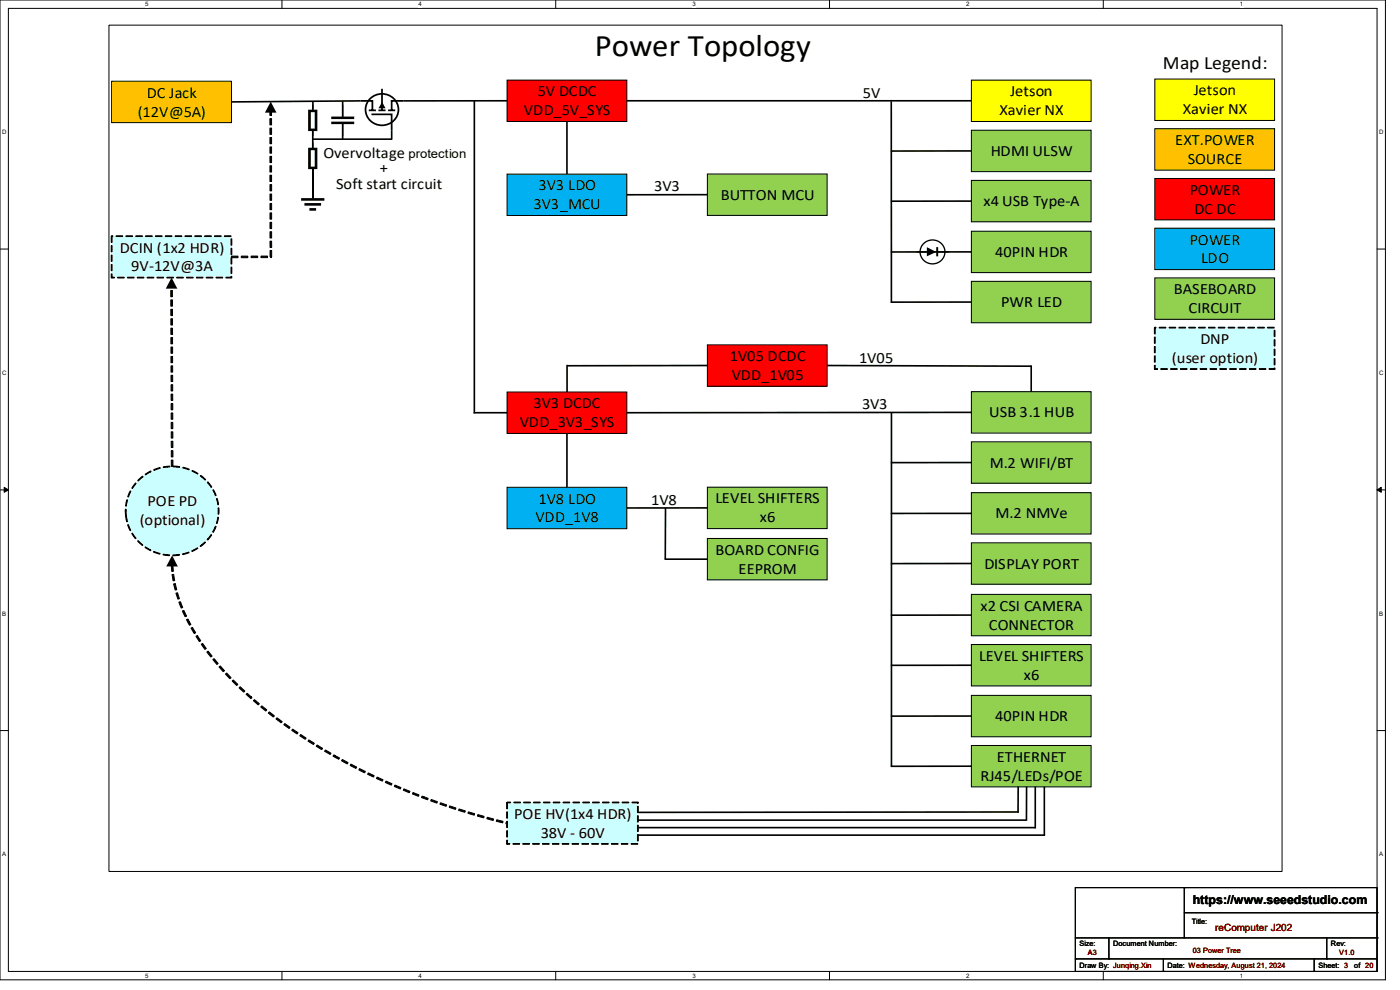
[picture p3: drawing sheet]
<svg xmlns="http://www.w3.org/2000/svg" width="297mm" height="210mm" viewBox="0 0 297 210" stroke-linecap="round" stroke-linejoin="round" font-family="sans-serif">
<path d="M0 0h293.9v207.9h-293.9zM1.8 1.8h290.3v204.3h-290.3z" fill="none" stroke="#000" stroke-width=".21"/>
<g fill="#fff">
<path d="M30.8 .2h.7v1.4h-.7z"/>
<path d="M30.8 206.2h.7v1.4h-.7z"/>
</g>
<path d="M59.8 0v1.8M59.8 206.1v1.8" fill="none" stroke="#000" stroke-width=".21"/>
<g fill="#fff">
<path d="M88.8 .2h.7v1.4h-.7z"/>
<path d="M88.8 206.2h.7v1.4h-.7z"/>
</g>
<path d="M117.9 0v1.8M117.9 206.1v1.8" fill="none" stroke="#000" stroke-width=".21"/>
<g fill="#fff">
<path d="M146.9 .2h.7v1.4h-.7z"/>
<path d="M146.9 206.2h.7v1.4h-.7z"/>
</g>
<path d="M176 0v1.8M176 206.1v1.8" fill="none" stroke="#000" stroke-width=".21"/>
<g fill="#fff">
<path d="M205 .2h.7v1.4h-.7z"/>
<path d="M205 206.2h.7v1.4h-.7z"/>
</g>
<path d="M234.1 0v1.8M234.1 206.1v1.8" fill="none" stroke="#000" stroke-width=".21"/>
<g fill="#fff">
<path d="M263.1 .2h.6v1.4h-.6z"/>
<path d="M263.1 206.2h.6v1.4h-.6z"/>
<path d="M.5 27.3h.9v1.4h-.9z"/>
<path d="M292.6 27.3h.9v1.4h-.9z"/>
<path d="M.5 78.4h.9v1.4h-.9z"/>
<path d="M292.6 78.4h.9v1.4h-.9z"/>
</g>
<path d="M0 52.8h1.8M292.1 52.8h1.8" fill="none" stroke="#000" stroke-width=".21"/>
<g fill="#fff">
<path d="M.5 129.5h.8v1.4h-.8z"/>
<path d="M292.6 129.5h.8v1.4h-.8z"/>
</g>
<path d="M0 103.9h1.8M292.1 103.9h1.8" fill="none" stroke="#000" stroke-width=".21"/>
<path d="M.9 103.4l.9 .5-.9 .5zM292.1 103.9l.9-.5v1z" fill="#000" stroke="#000" stroke-width=".21"/>
<g fill="#fff">
<path d="M.5 180.5h.8v1.4h-.8z"/>
<path d="M292.6 180.5h.8v1.4h-.8z"/>
</g>
<path d="M0 155h1.8M292.1 155h1.8" fill="none" stroke="#000" stroke-width=".21"/>
<path d="M23.2 5.4h248.8v179.5h-248.8z" fill="#fff"/>
<path d="M23.1 5.3h248.9v179.6h-248.9z" fill="none" stroke="#000" stroke-width=".21"/>
<path d="M206.1 17h25.4v8.8h-25.4z" fill-rule="evenodd" fill="#ff0"/>
<path d="M206.1 17h25.4v8.8h-25.4z" fill="none" stroke="#000" stroke-width=".21"/>
<path d="M150.1 36.9h25.4v8.8h-25.4z" fill-rule="evenodd" fill="#92d050"/>
<path d="M150.1 36.9h25.4v8.8h-25.4z" fill="none" stroke="#000" stroke-width=".21"/>
<path d="M150.1 114.2h25.4v8.8h-25.4z" fill-rule="evenodd" fill="#92d050"/>
<path d="M150.1 114.2h25.4v8.8h-25.4z" fill="none" stroke="#000" stroke-width=".21"/>
<path d="M150.1 103.3h25.4v8.8h-25.4z" fill-rule="evenodd" fill="#92d050"/>
<path d="M150.1 103.3h25.4v8.8h-25.4z" fill="none" stroke="#000" stroke-width=".21"/>
<path d="M107.6 83.2h25.4v8.7h-25.4z" fill-rule="evenodd" fill="#f00"/>
<path d="M107.6 83.2h25.4v8.7h-25.4z" fill="none" stroke="#000" stroke-width=".21"/>
<path d="M107.6 17h25.4v8.8h-25.4z" fill-rule="evenodd" fill="#f00"/>
<path d="M107.6 17h25.4v8.8h-25.4z" fill="none" stroke="#000" stroke-width=".21"/>
<path d="M150.1 73.2h25.4v8.7h-25.4z" fill-rule="evenodd" fill="#f00"/>
<path d="M150.1 73.2h25.4v8.7h-25.4z" fill="none" stroke="#000" stroke-width=".21"/>
<path d="M206.1 83.1h25.4v8.8h-25.4z" fill-rule="evenodd" fill="#92d050"/>
<path d="M206.1 83.1h25.4v8.8h-25.4z" fill="none" stroke="#000" stroke-width=".21"/>
<path d="M206.1 93.7h25.4v8.8h-25.4z" fill-rule="evenodd" fill="#92d050"/>
<path d="M206.1 93.7h25.4v8.8h-25.4z" fill="none" stroke="#000" stroke-width=".21"/>
<path d="M206.1 104.5h25.4v8.8h-25.4z" fill-rule="evenodd" fill="#92d050"/>
<path d="M206.1 104.5h25.4v8.8h-25.4z" fill="none" stroke="#000" stroke-width=".21"/>
<path d="M206.1 115.2h25.4v8.7h-25.4z" fill-rule="evenodd" fill="#92d050"/>
<path d="M206.1 115.2h25.4v8.7h-25.4z" fill="none" stroke="#000" stroke-width=".21"/>
<path d="M206.1 126.1h25.4v8.8h-25.4z" fill-rule="evenodd" fill="#92d050"/>
<path d="M206.1 126.1h25.4v8.8h-25.4z" fill="none" stroke="#000" stroke-width=".21"/>
<path d="M206.1 136.7h25.4v8.8h-25.4z" fill-rule="evenodd" fill="#92d050"/>
<path d="M206.1 136.7h25.4v8.8h-25.4z" fill="none" stroke="#000" stroke-width=".21"/>
<path d="M206.1 147.5h25.4v8.8h-25.4z" fill-rule="evenodd" fill="#92d050"/>
<path d="M206.1 147.5h25.4v8.8h-25.4z" fill="none" stroke="#000" stroke-width=".21"/>
<path d="M206.1 158.1h25.4v8.8h-25.4z" fill-rule="evenodd" fill="#92d050"/>
<path d="M206.1 158.1h25.4v8.8h-25.4z" fill="none" stroke="#000" stroke-width=".21"/>
<path d="M206.1 27.6h25.4v8.8h-25.4z" fill-rule="evenodd" fill="#92d050"/>
<path d="M206.1 27.6h25.4v8.8h-25.4z" fill="none" stroke="#000" stroke-width=".21"/>
<path d="M206.1 38.3h25.4v8.8h-25.4z" fill-rule="evenodd" fill="#92d050"/>
<path d="M206.1 38.3h25.4v8.8h-25.4z" fill="none" stroke="#000" stroke-width=".21"/>
<path d="M206.1 49.1h25.4v8.7h-25.4z" fill-rule="evenodd" fill="#92d050"/>
<path d="M206.1 49.1h25.4v8.7h-25.4z" fill="none" stroke="#000" stroke-width=".21"/>
<path d="M206.1 59.7h25.4v8.8h-25.4z" fill-rule="evenodd" fill="#92d050"/>
<path d="M206.1 59.7h25.4v8.8h-25.4z" fill="none" stroke="#000" stroke-width=".21"/>
<path d="M107.6 36.9h25.4v8.8h-25.4z" fill-rule="evenodd" fill="#00b0f0"/>
<path d="M107.6 36.9h25.4v8.8h-25.4z" fill="none" stroke="#000" stroke-width=".21"/>
<path d="M107.6 103.4h25.4v8.8h-25.4z" fill-rule="evenodd" fill="#00b0f0"/>
<path d="M107.6 103.4h25.4v8.8h-25.4z" fill="none" stroke="#000" stroke-width=".21"/>
<path d="M107.6 170.2h27.7v8.8h-27.7z" fill-rule="evenodd" fill="#cbffff"/>
<path d="M107.5 170.2h.2v1.4h-.2zM107.5 172.2h.2v1.4h-.2zM107.5 174.2h.2v1.4h-.2zM107.5 176.2h.2v1.4h-.2zM107.5 178.2h.2v.8l-.1-.1h.5v.2h-.6zM108.8 178.9h1.4v.2h-1.4zM110.9 178.9h1.4v.2h-1.4zM113 178.9h1.4v.2h-1.4zM115.1 178.9h1.4v.2h-1.4zM117.2 178.9h1.4v.2h-1.4zM119.3 178.9h1.4v.2h-1.4zM121.4 178.9h1.4v.2h-1.4zM123.5 178.9h1.3v.2h-1.3zM125.5 178.9h1.4v.2h-1.4zM127.6 178.9h1.4v.2h-1.4zM129.7 178.9h1.4v.2h-1.4zM131.8 178.9h1.4v.2h-1.4zM133.9 178.9h1.4v.2h-1.4zM135.2 177.1h.2v1.3h-.2zM135.2 175.1h.2v1.3h-.2zM135.2 173.1h.2v1.3h-.2zM135.2 171.1h.2v1.3h-.2zM134.1 170.1h1.3v.3h-.2v-.2l.1 .1h-1.2zM132 170.1h1.4v.2h-1.4zM129.9 170.1h1.4v.2h-1.4zM127.8 170.1h1.4v.2h-1.4zM125.7 170.1h1.4v.2h-1.4zM123.6 170.1h1.4v.2h-1.4zM121.6 170.1h1.3v.2h-1.3zM119.5 170.1h1.4v.2h-1.4zM117.4 170.1h1.4v.2h-1.4zM115.3 170.1h1.4v.2h-1.4zM113.2 170.1h1.4v.2h-1.4zM111.1 170.1h1.4v.2h-1.4zM109 170.1h1.4v.2h-1.4zM107.6 170.1h.7v.2h-.7z" fill="#000" stroke="#000" stroke-width=".21"/>
<path d="M23.7 50.1h25.4v8.8h-25.4z" fill-rule="evenodd" fill="#cbffff"/>
<path d="M23.6 50.1h.2v1.3h-.2zM23.6 52.1h.2v1.3h-.2zM23.6 54.1h.2v1.3h-.2zM23.6 56.1h.2v1.3h-.2zM23.6 58.1h.2v.8l-.1-.1h.6v.2h-.7zM25 58.8h1.3v.2h-1.3zM27 58.8h1.4v.2h-1.4zM29.1 58.8h1.4v.2h-1.4zM31.2 58.8h1.4v.2h-1.4zM33.3 58.8h1.4v.2h-1.4zM35.4 58.8h1.4v.2h-1.4zM37.5 58.8h1.4v.2h-1.4zM39.6 58.8h1.4v.2h-1.4zM41.7 58.8h1.4v.2h-1.4zM43.8 58.8h1.3v.2h-1.3zM45.8 58.8h1.4v.2h-1.4zM47.9 58.8h1.2l-.1 .1v-.2h.2v.3h-1.3zM49 56.7h.2v1.3h-.2zM49 54.7h.2v1.3h-.2zM49 52.7h.2v1.3h-.2zM49 50.7h.2v1.3h-.2zM47.6 50h1.4v.2h-1.4zM45.5 50h1.4v.2h-1.4zM43.4 50h1.4v.2h-1.4zM41.3 50h1.4v.2h-1.4zM39.3 50h1.3v.2h-1.3zM37.2 50h1.4v.2h-1.4zM35.1 50h1.4v.2h-1.4zM33 50h1.4v.2h-1.4zM30.9 50h1.4v.2h-1.4zM28.8 50h1.4v.2h-1.4zM26.7 50h1.4v.2h-1.4zM24.6 50h1.4v.2h-1.4zM23.7 50h.2v.2h-.2z" fill="#000" stroke="#000" stroke-width=".21"/>
<path d="M29.1 102.1a9.9 9.9 0 0 1 10.8-2.6 9.9 9.9 0 0 1 6.5 8.9 9.9 9.9 0 0 1-9.9 9.4 9.9 9.9 0 0 1-9.8-9.4 9.2 9.2 0 0 1 2.4-6.3z" fill-rule="evenodd" fill="#cbffff"/>
<path d="M26.6 108h.2v1.3l-.2 .1zM26.9 106l.2 .1-.3 1.3-.2-.1zM27.6 104.1l.2 .1-.5 1.2h-.2zM28.8 102.4l.1 .1-.8 1.1-.1-.1zM29.2 101.9l1-.9 .1 .1-1 .9zM30.8 100.6l1.2-.7 .1 .2-1.2 .6zM32.6 99.6l1.4-.4v.2l-1.3 .4zM34.6 99l1.4-.1v.1l-1.3 .2zM36.7 98.9l1.4 .1v.2l-1.4-.2zM38.8 99.1l1.4 .4-.1 .2-1.3-.4zM40.8 99.8l1.2 .6-.1 .2-1.2-.7zM42.6 100.8l1 .9-.1 .1-1-.8zM44 102.3h.2l.7 1-.1 .1zM45.1 104l.2-.1 .6 1.2-.2 .1zM45.9 105.8h.2l.3 1.3h-.2zM46.3 107.7h.1v1.4h-.1zM46.2 109.7h.2l-.3 1.4-.2-.1zM45.7 111.6l.2 .1-.6 1.2-.2-.1zM44.8 113.4l.1 .1-.8 1.1-.2-.1zM42.4 115.8l1.1-.8 .1 .1-1.1 .9zM40.7 116.9l1.2-.7 .1 .1-1.2 .7zM38.7 117.5l1.3-.4 .1 .2-1.3 .4zM36.7 117.7l1.4-.1v.2l-1.4 .1zM34.6 117.6l1.4 .1v.2l-1.4-.2zM32.6 117l1.4 .4-.1 .2-1.3-.5zM30.9 116l1.1 .7v.1l-1.2-.7zM29.2 114.8l.1-.1 1 .9-.1 .1zM27.9 113.2l.2-.1 .8 1.1-.2 .1zM27.1 111.3h.1l.6 1.2-.2 .1zM26.6 109.4h.2l.2 1.3h-.1z" fill="#000" stroke="#000" stroke-width=".21"/>
<path d="M23.7 17.2h25.4v8.8h-25.4z" fill-rule="evenodd" fill="#ffc000"/>
<path d="M23.7 17.2h25.4v8.8h-25.4z" fill="none" stroke="#000" stroke-width=".21"/>
<path d="M81 18.8v4.6M66.4 35.9v6.2M76.4 21.4h2.6v2M78.2 23.4h1.5M78.6 20.9a3.4 3.4 0 0 1 5 .1 3.4 3.4 0 0 1-.6 5 3.4 3.4 0 0 1-4.6-.5 3.4 3.4 0 0 1 .2-4.6zM78.8 24.3h4.3v3.3M80.3 23.4h1.5M82.3 23.4h1.5M85.6 21.4h-2.5v2" fill="none" stroke="#000" stroke-width=".37"/>
<g fill="#000">
<path d="M57.4 21.6l1.3 2.3h-2.5zM81.1 21.6l.7 1.4h-1.5zM36.4 58.9l1.2 2.3h-2.4zM36.5 117.8l1.2 2.4h-2.4z"/>
<path d="M65.4 23.3h1.9v4.5h-.5v-.5h-.9v-3.5h.9v4h-1.4z" fill-rule="evenodd"/>
<path d="M65.4 31.3h1.9v4.6h-.5v-.5h-.9v-3.5h.9v4h-1.4z" fill-rule="evenodd"/>
<path d="M70.3 24.7v.6h4.9v-.6zM70.3 25.8v.5h4.9v-.5z" fill-rule="evenodd"/>
<path d="M198.6 52.4h.4v2h-.4zM196.6 52.4v2l2-1z" fill-rule="evenodd"/>
</g>
<g fill="none" stroke="#000" stroke-width=".28">
<path d="M66.4 22.2v1.3M66.4 27.5v1.4M66.4 30.3v1.3M66.4 35.6v1.4M72.7 22.2v2.6M72.7 26.3v2.6M194.4 53.4h2.2M199 53.4h2.4"/>
<circle cx="197.8" cy="53.5" r="2.59"/>
</g>
<path d="M63.9 42.3h4.9M64.6 43.4h3.5M65.6 44.4h1.5" fill="none" stroke="#000" stroke-width=".55"/>
<g fill="none" stroke="#000" stroke-width=".35">
<path d="M66.2 29.5h17M66.4 27.8v3.6M66.4 21.5v1.8M72.7 21.5v3.3M72.7 26.3v3.3M76.4 21.4l-27.3 .2M83.1 27.6v2M100.6 21.4v66.3M107.6 21.4h-22M120.3 25.8v11.1M133 21.4h73.1M189.1 21.5v42.8"/>
<path d="M206.1 32h-17.1M150.1 41.3h-17.1M206.1 53.4l-17.1 .1M206.1 42.7h-17.1M120.3 77.4v5.8M150.1 77.5l-29.8 .1M175.5 77.5l43.3 .2M206.1 64.1h-17.1M218.8 77.5v5.6M100.5 87.6h7.1M120.3 91.9v11.5M189.1 87.5v75.2"/>
<path d="M206.1 98.1h-17.1M206.1 87.5l-73.1 .1M141 118.6h9.1M141.2 107.8l-.1 10.8M150.1 107.7l-17.1 .1M206.1 108.9h-17.1M206.1 119.5l-17.1 .1M206.1 130.5h-17.1M206.1 141.1h-17.1M206.1 151.9h-17.1M135.3 174h82.5M135.3 177.2h86.4"/>
<path d="M135.4 175.6h84.3M206.1 162.5l-17.1 .1M216 166.9v5.5M216.1 172.3h-80.8M217.8 166.9v7.2M219.6 166.9v8.8M221.6 166.9v10.3"/>
</g>
<g fill="#000" stroke="#000" stroke-width=".21">
<path d="M49.1 54.3h1.4v.4h-1.4zM51.2 54.3h1.4v.4h-1.4zM53.3 54.3h1.4v.4h-1.4zM55.4 54.3h1.4v.4h-1.4zM57.5 54.3l.1 .4z"/>
<path d="M57.3 53.2h.3v1.3h-.3zM57.3 51.2h.3v1.3h-.3zM57.3 49.2h.3v1.3h-.3zM57.3 47.2h.3v1.3h-.3zM57.3 45.2h.3v1.3h-.3zM57.3 43.2h.3v1.3h-.3zM57.3 41.2h.3v1.3h-.3zM57.3 39.2h.3v1.3h-.3zM57.3 37.2h.3v1.3h-.3zM57.3 35.2h.3v1.3h-.3zM57.3 33.2h.3v1.3h-.3zM57.3 31.2h.3v1.3h-.3zM57.3 29.2h.3v1.3h-.3zM57.3 27.2h.3v1.3h-.3zM57.3 25.2h.3v1.3h-.3zM57.3 23.6h.3v.9h-.3z"/>
<path d="M36.3 97.6h.4v1.3h-.4zM36.3 95.6h.4v1.3h-.4zM36.3 93.6h.4v1.3h-.4zM36.3 91.6h.4v1.3h-.4zM36.3 89.6h.4v1.3h-.4zM36.3 87.6h.4v1.3h-.4zM36.3 85.6h.4v1.3h-.4zM36.3 83.6h.3l.1 1.3h-.4zM36.3 81.6h.3v1.3h-.3zM36.3 79.6h.3v1.3h-.3zM36.3 77.6h.3v1.3h-.3zM36.3 75.6h.3v1.3h-.3zM36.3 73.6h.3v1.3h-.3zM36.3 71.6h.3v1.3h-.3zM36.2 69.6h.4v1.3h-.3zM36.2 67.6h.4v1.4h-.4zM36.2 65.6h.4v1.4h-.4zM36.2 63.6h.4v1.4h-.4zM36.2 61.6h.4v1.4h-.4zM36.2 60.9l.4 .1z"/>
<path d="M36.3 119.9h.4l.1 1.3h-.4zM36.5 121.9h.3l.3 1.3h-.4zM36.8 123.9l.4-.1 .3 1.3-.3 .1zM37.3 125.8l.4-.1 .4 1.3-.4 .1zM37.9 127.7l.4-.1 .5 1.3-.4 .1zM38.7 129.6l.3-.1 .6 1.2-.3 .1zM39.6 131.5l.3-.2 .6 1.2-.3 .1zM40.5 133.2l.3-.1 .7 1.1-.3 .2zM41.6 135l.3-.2 .7 1.1-.3 .2zM42.7 136.7l.3-.2 .8 1.1-.3 .2zM43.9 138.3l.3-.2 .8 1.1-.3 .2zM45.1 139.9l.3-.2 .9 1-.3 .3zM46.5 141.5l.2-.2 .9 1-.2 .2zM47.8 143l.3-.2 .9 1-.2 .2zM49.2 144.5l.3-.3 1 1-.3 .2zM50.7 145.9l.3-.2 .9 .9-.2 .2zM52.4 147.1l1.1 .9-.3 .2-1-.9zM54 148.4l1 .9-.2 .2-1-.8zM55.5 149.7l1.1 .9-.2 .2-1.1-.8zM57.1 151l1.1 .9-.2 .2-1.1-.8zM58.8 152.3l1.1 .8-.2 .2-1.1-.8zM60.4 153.5l1.1 .8-.2 .2-1.1-.8zM62.1 154.7l1.1 .7-.2 .3-1.1-.8zM63.8 155.8l1.1 .8-.1 .2-1.2-.7zM65.5 156.9l1.2 .8-.2 .2-1.2-.7zM67.3 158l1.1 .7-.1 .3-1.2-.7zM69 159.1l1.2 .7-.1 .3-1.2-.7zM70.8 160.1l1.2 .7-.1 .3-1.3-.7zM72.6 161.1l1.2 .7-.1 .3-1.2-.7zM74.4 162.1l1.3 .6-.2 .3-1.2-.6zM76.3 163l1.2 .7-.1 .3-1.3-.7zM78.1 164l1.3 .5-.2 .3-1.2-.5zM80 164.8l1.3 .6-.2 .3-1.2-.6zM81.9 165.7l1.3 .6-.2 .3-1.3-.6zM83.8 166.5l1.3 .6-.2 .3-1.2-.6zM85.7 167.3l1.3 .6-.2 .3-1.2-.6zM87.6 168.1l1.3 .5-.1 .3-1.3-.5zM89.5 168.9l1.3 .5-.1 .3-1.3-.5zM91.5 169.6l1.3 .5-.1 .3-1.3-.5zM93.4 170.3l1.4 .4-.2 .4-1.3-.5zM95.4 171l1.3 .4-.1 .3-1.3-.4zM97.4 171.6l1.3 .4-.1 .3-1.3-.4zM99.4 172.2l1.3 .4-.1 .3-1.3-.4zM101.4 172.8l1.3 .4-.1 .3-1.3-.4zM103.4 173.4l1.3 .3-.1 .4-1.3-.4zM105.4 173.9l1.3 .3-.1 .4-1.3-.4zM107.4 174.4l.2 .1-.1 .3-.2-.1z"/>
</g>
<path d="M245 16.8h25.4v8.8h-25.4z" fill-rule="evenodd" fill="#ff0"/>
<path d="M245 16.8h25.4v8.8h-25.4z" fill="none" stroke="#000" stroke-width=".21"/>
<path d="M245 27.3h25.4v8.8h-25.4z" fill-rule="evenodd" fill="#ffc000"/>
<path d="M245 27.3h25.4v8.8h-25.4z" fill="none" stroke="#000" stroke-width=".21"/>
<path d="M245 37.9h25.4v8.7h-25.4z" fill-rule="evenodd" fill="#f00"/>
<path d="M245 37.9h25.4v8.7h-25.4z" fill="none" stroke="#000" stroke-width=".21"/>
<path d="M245 48.4h25.4v8.8h-25.4z" fill-rule="evenodd" fill="#00b0f0"/>
<path d="M245 48.4h25.4v8.8h-25.4z" fill="none" stroke="#000" stroke-width=".21"/>
<path d="M245 59h25.4v8.7h-25.4z" fill-rule="evenodd" fill="#92d050"/>
<path d="M245 59h25.4v8.7h-25.4z" fill="none" stroke="#000" stroke-width=".21"/>
<path d="M245 69.5h25.4v8.8h-25.4z" fill-rule="evenodd" fill="#cbffff"/>
<path d="M244.9 69.5h.2v1.3h-.2zM244.9 71.5h.2v1.3h-.2zM244.9 73.5h.2v1.3h-.2zM244.9 75.5h.2v1.3h-.2zM244.9 77.5h.2v.8l-.1-.1h.6v.2h-.7zM246.3 78.2h1.4v.2h-1.4zM248.4 78.2h1.3v.2h-1.3zM250.4 78.2h1.4v.2h-1.4zM252.5 78.2h1.4v.2h-1.4zM254.6 78.2h1.4v.2h-1.4zM256.7 78.2h1.4v.2h-1.4zM258.8 78.2h1.4v.2h-1.4zM260.9 78.2h1.4v.2h-1.4zM263 78.2h1.4v.2h-1.4zM265.1 78.2h1.4v.2h-1.4zM267.2 78.2h1.3v.2h-1.3zM269.2 78.2h1.2l-.1 .1v-.2h.2v.3h-1.3zM270.3 76.1h.2v1.3h-.2zM270.3 74.1h.2v1.3h-.2zM270.3 72.1h.2v1.3h-.2zM270.3 70.1h.2v1.3h-.2zM268.9 69.4h1.4v.2h-1.4zM266.8 69.4h1.4v.2h-1.4zM264.7 69.4h1.4v.2h-1.4zM262.6 69.4h1.4v.2h-1.4zM260.6 69.4h1.4v.2h-1.4zM258.5 69.4h1.4v.2h-1.4zM256.4 69.4h1.4v.2h-1.4zM254.3 69.4h1.4v.2h-1.4zM252.2 69.4h1.4v.2h-1.4zM250.1 69.4h1.4v.2h-1.4zM248 69.4h1.4v.2h-1.4zM245.9 69.4h1.4v.2h-1.4zM245 69.4h.2v.2h-.2z" fill="#000" stroke="#000" stroke-width=".21"/>
<g fill="none" stroke="#000" stroke-width=".21">
<path d="M228.1 188.3h64v17.8h-64zM228.1 199h64M235.2 199v4.4M251.2 188.3h.1M251.2 188.3v10.7M251.2 193.6h40.9M281.5 199v4.4M292.1 199h.1M292.1 193.6h.1M228.1 203.4h.1M228.1 203.4h64M235.2 203.4h.1"/>
<path d="M246.8 206.1h.1M246.8 203.4v2.7M278.8 206.1h.1M278.8 203.4v2.7M281.5 203.4h.1"/>
</g>
<text font-size="6.7" x="126.2" y="11.8">Power Topology</text>
<text font-size="4" x="246.7" y="14.7">Map Legend:</text>
<g font-size="3.3">
<text x="31.2" y="20.7">DC Jack</text>
<text x="114.1" y="20.4">5V DCDC</text>
<text x="183" y="20.7">5V</text>
<text x="214.3" y="20.4">Jetson</text>
<text x="253.3" y="20.2">Jetson</text>
<text x="29.2" y="24.7">(12V@5A)</text>
<text x="111.2" y="24.5">VDD_5V_SYS</text>
<text x="212" y="24.5">Xavier NX</text>
<text x="251" y="24.3">Xavier NX</text>
<text x="68.7" y="33.6">Overvoltage</text>
<text x="210.2" y="33.1">HDMI ULSW</text>
<text x="249.3" y="30.8">EXT.POWER</text>
<text x="252" y="34.8">SOURCE</text>
<text x="71.3" y="40">Soft start circuit</text>
<text x="80.6" y="36.7">+</text>
<text x="114.3" y="40.4">3V3 LDO</text>
<text x="138.8" y="40.5">3V3</text>
<text x="252.4" y="41.3">POWER</text>
<text x="113.2" y="44.4">3V3_MCU</text>
<text x="152.9" y="42.4">BUTTON MCU</text>
<text x="208.6" y="43.7">x4 USB Type-A</text>
<text x="253.4" y="45.3">DC DC</text>
<text x="25.4" y="53.6">DCIN (1x2 HDR)</text>
<text x="252.4" y="51.9">POWER</text>
<text x="27.9" y="57.6">9V-12V@3A</text>
<text x="211.2" y="54.5">40PIN HDR</text>
<text x="254.8" y="55.9">LDO</text>
<text x="212.4" y="65.2">PWR LED</text>
<text x="249" y="62.4">BASEBOARD</text>
<text x="252.1" y="66.4">CIRCUIT</text>
<text x="154.8" y="76.6">1V05 DCDC</text>
<text x="182.2" y="76.9">1V05</text>
<text x="248.6" y="77">(user option)</text>
<text x="254.7" y="73">DNP</text>
<text x="155.2" y="80.6">VDD_1V05</text>
<text x="113.2" y="86.6">3V3 DCDC</text>
<text x="182.9" y="86.8">3V3</text>
<text x="209.8" y="88.6">USB 3.1 HUB</text>
<text x="110.3" y="90.6">VDD_3V3_SYS</text>
<text x="210" y="99.2">M.2 WIFI/BT</text>
<text x="31.3" y="107.4">POE PD</text>
<text x="114.3" y="106.8">1V8 LDO</text>
<text x="138.2" y="107.1">1V8</text>
<text x="151.8" y="106.8">LEVEL SHIFTERS</text>
<text x="29.7" y="111.5">(optional)</text>
<text x="113.6" y="110.8">VDD_1V8</text>
<text x="161.2" y="110.8">x6</text>
<text x="211.2" y="110">M.2 NMVe</text>
<text x="151.8" y="117.7">BOARD CONFIG</text>
<text x="156.7" y="121.7">EEPROM</text>
<text x="208.8" y="120.6">DISPLAY PORT</text>
<text x="208" y="129.6">x2 CSI CAMERA</text>
<text x="209.8" y="133.6">CONNECTOR</text>
<text x="207.7" y="140.2">LEVEL SHIFTERS</text>
<text x="217.2" y="144.2">x6</text>
<text x="211.2" y="153">40PIN HDR</text>
<text x="211.5" y="161.6">ETHERNET</text>
<text x="208" y="165.6">RJ45/LEDs/POE</text>
<text x="109.1" y="173.7">POE HV(1x4 HDR)</text>
<text x="114.7" y="177.7">38V - 60V</text>
</g>
<text font-size="2.7" x="86.7" y="33.6">protection</text>
<text font-size="2.6" x="253" y="191.8">https://www.seeedstudio.com</text>
<text font-size="2.1" fill="#800000" x="257.8" y="197.5">reComputer J202</text>
<g font-size="1.6">
<text x="252.8" y="196">Title:</text>
<text x="229" y="200.7">Size:</text>
<text x="236.1" y="200.7">Document Number:</text>
<text x="282.4" y="200.7">Rev:</text>
<text x="229" y="205.4">Draw By: Junqing.Xin</text>
<text x="247.7" y="205.4">Date: Wednesday, August 21, 2024</text>
<text x="279.7" y="205.4">Sheet: 3</text>
<text x="287.3" y="205.4">of 20</text>
</g>
<g font-size="1.6" fill="#800000">
<text x="230.8" y="202.7">A3</text>
<text x="253" y="202.2">03 Power Tree</text>
<text x="284.1" y="202.7">V1.0</text>
</g>
<g font-size="1.3">
<text x="30.8" y="1.3">5</text>
<text x="88.8" y="1.3">4</text>
<text x="146.9" y="1.3">3</text>
<text x="205" y="1.3">2</text>
<text x="263.1" y="1.3">1</text>
<text x=".5" y="28.4">D</text>
<text x="292.6" y="28.4">D</text>
<text x=".5" y="79.5">C</text>
<text x="292.6" y="79.5">C</text>
<text x=".5" y="130.6">B</text>
<text x="292.6" y="130.6">B</text>
<text x=".5" y="181.7">A</text>
<text x="292.6" y="181.7">A</text>
<text x="30.8" y="207.4">5</text>
<text x="88.8" y="207.4">4</text>
<text x="146.9" y="207.4">3</text>
<text x="205" y="207.4">2</text>
<text x="263.1" y="207.4">1</text>
</g>
</svg>
